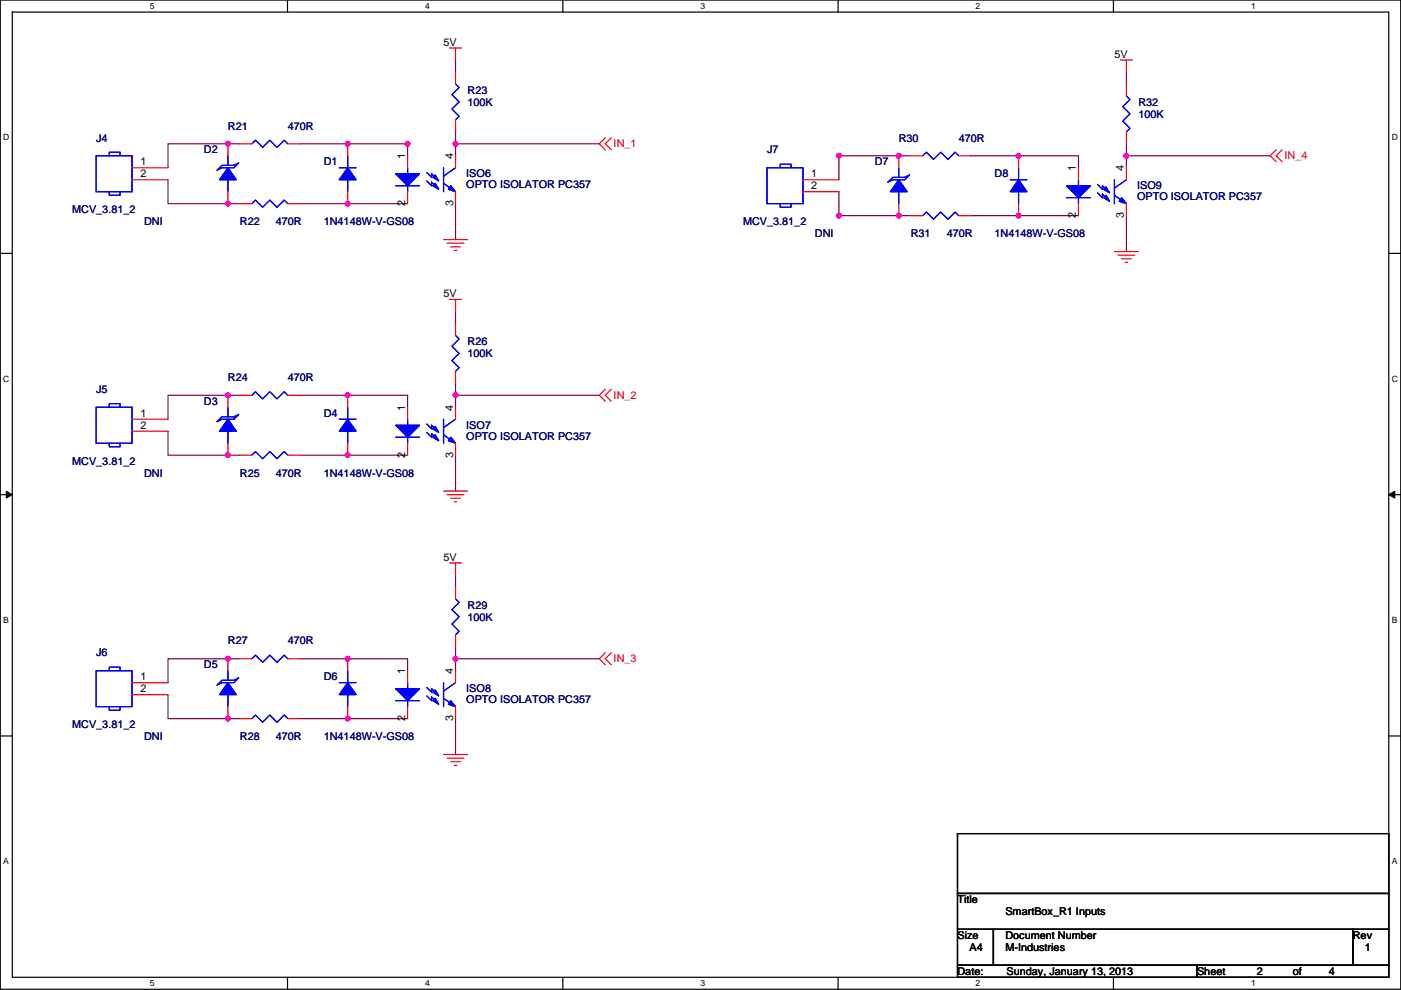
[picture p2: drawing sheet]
<svg xmlns="http://www.w3.org/2000/svg" width="297mm" height="210mm" viewBox="0 0 297 210" stroke-linecap="round" stroke-linejoin="round" font-family="sans-serif">
<path d="M.1 0h296.9v209.8h-296.9zM2.6 2.6h291.8v204.7h-291.8z" fill="none" stroke="#000" stroke-width=".25"/>
<g fill="#fff">
<path d="M31.8 .3h1v2h-1z"/>
<path d="M31.8 207.5h1v2.1h-1z"/>
</g>
<path d="M61 0v2.6M61 207.3v2.5" fill="none" stroke="#000" stroke-width=".25"/>
<g fill="#fff">
<path d="M90.1 .3h1v2h-1z"/>
<path d="M90.1 207.5h1v2.1h-1z"/>
</g>
<path d="M119.3 0v2.6M119.3 207.3v2.5" fill="none" stroke="#000" stroke-width=".25"/>
<g fill="#fff">
<path d="M148.5 .3h1v2h-1z"/>
<path d="M148.5 207.5h1v2.1h-1z"/>
</g>
<path d="M177.7 0v2.6M177.7 207.3v2.5" fill="none" stroke="#000" stroke-width=".25"/>
<g fill="#fff">
<path d="M206.9 .3h1v2h-1z"/>
<path d="M206.9 207.5h1v2.1h-1z"/>
</g>
<path d="M236.1 0v2.6M236.1 207.3v2.5" fill="none" stroke="#000" stroke-width=".25"/>
<g fill="#fff">
<path d="M265.2 .3h1v2h-1z"/>
<path d="M265.2 207.5h1v2.1h-1z"/>
<path d="M.7 28.2h1.3v2h-1.3z"/>
<path d="M295.1 28.2h1.3v2h-1.3z"/>
<path d="M.7 79.3h1.3v2.1h-1.3z"/>
<path d="M295.1 79.3h1.3v2.1h-1.3z"/>
</g>
<path d="M.1 53.7h2.5M294.4 53.7h2.6" fill="none" stroke="#000" stroke-width=".25"/>
<g fill="#fff">
<path d="M.7 130.5h1.2v2h-1.2z"/>
<path d="M295.1 130.5h1.2v2h-1.2z"/>
</g>
<path d="M.1 104.9h2.5M294.4 104.9h2.6" fill="none" stroke="#000" stroke-width=".25"/>
<path d="M1.3 104.2l1.3 .7-1.3 .7zM294.4 104.9l1.3-.7v1.4z" fill="#000" stroke="#000" stroke-width=".21"/>
<g fill="#fff">
<path d="M.7 181.7h1.2v2h-1.2z"/>
<path d="M295.1 181.7h1.2v2h-1.2z"/>
</g>
<path d="M.1 156.1h2.5M294.4 156.1h2.6M203 176.8h91.4v12.7h-91.4zM203 189.5h91.4v7.6h-91.4zM203 197.1h7.6v7.6h-7.6zM210.6 197.1h76.2v7.6h-76.2zM286.8 197.1h7.6v7.6h-7.6zM203 204.7h50.8v2.6h-50.8zM253.8 204.7h40.6v2.6h-40.6z" fill="none" stroke="#000" stroke-width=".25"/>
<g fill="none" stroke="#800040" stroke-width=".25">
<path d="M96.6 12.7v2.6M238.8 15.3v2.5M35.6 38.1v5.1h15.3M50.9 30.5h-15.3v5.1M63.6 30.5h22.8v2.5M96.6 30.5h30.5M96.6 30.5v2.5M96.6 28v2.5M193.1 33h-15.2v5.1M205.8 33h22.9v2.6M238.8 33v2.6M238.8 30.5v2.5"/>
<path d="M238.8 33h30.5M63.6 43.2h22.8M96.6 43.2v7.6M177.9 40.7v5h15.2M205.8 45.7h22.9M238.8 45.7v7.7M96.6 66.1v2.5M35.6 91.5v5h15.3M50.9 83.8h-15.3v5.1M63.6 83.8h22.8v2.6M63.6 96.5h22.8M96.6 83.8h30.5"/>
<path d="M96.6 96.5v7.7M96.6 83.8v2.6M96.6 81.3v2.5M50.9 139.7h-15.3v5.1M63.6 139.7h22.8v2.6M96.6 139.7h30.5M96.6 139.7v2.6M96.6 121.9v2.6M96.6 137.2v2.5M35.6 147.3v5.1h15.3M63.6 152.4h22.8M96.6 152.4v7.6"/>
</g>
<g fill="#f0f" stroke="#f0f" stroke-width=".25">
<circle cx="86.4" cy="30.5" r=".5"/>
<circle cx="73.7" cy="30.5" r=".5"/>
<circle cx="73.7" cy="43.2" r=".5"/>
<circle cx="96.6" cy="30.5" r=".5"/>
<circle cx="48.3" cy="43.2" r=".5"/>
<circle cx="48.3" cy="30.5" r=".5"/>
<circle cx="73.7" cy="83.8" r=".5"/>
<circle cx="73.7" cy="96.5" r=".5"/>
<circle cx="96.6" cy="83.8" r=".5"/>
<circle cx="48.3" cy="96.5" r=".5"/>
<circle cx="48.3" cy="83.8" r=".5"/>
<circle cx="73.7" cy="139.7" r=".5"/>
<circle cx="73.7" cy="152.4" r=".5"/>
<circle cx="96.6" cy="139.7" r=".5"/>
<circle cx="48.3" cy="152.4" r=".5"/>
<circle cx="48.3" cy="139.7" r=".5"/>
<circle cx="215.9" cy="33" r=".5"/>
<circle cx="215.9" cy="45.7" r=".5"/>
<circle cx="190.5" cy="45.7" r=".5"/>
<circle cx="190.5" cy="33" r=".5"/>
<circle cx="238.8" cy="33" r=".5"/>
<circle cx="177.8" cy="45.7" r=".5"/>
<circle cx="177.8" cy="33" r=".5"/>
</g>
<g fill="none" stroke="#f00" stroke-width=".25">
<path d="M95.3 10.2h2.6M96.6 15.3v2.5M96.6 10.2v2.5M237.6 12.7h2.5M238.8 12.7v2.6M238.8 17.8v2.5M28 35.6h7.6M28 38.1h7.6M48.3 30.5v2.5M50.9 30.5h2.5M61 30.5h2.6M73.7 30.5v2.5"/>
<path d="M86.4 33v2.6M96.6 25.4v2.6M96.6 33v2.6M128.3 29.2l-1.2 1.3 1.2 1.3M129.6 29.2l-1.3 1.3 1.3 1.3M170.2 38.1h7.7M190.6 33v2.6M193.1 33h2.5M203.3 33h2.5M216 33v2.6M228.7 35.6v2.5M238.8 28v2.5"/>
<path d="M238.8 35.6v2.5M270.6 31.8l-1.3 1.2 1.3 1.3M271.8 31.8l-1.2 1.2 1.2 1.3M48.3 40.7v2.5M50.9 43.2h2.5M61 43.2h2.6M73.7 40.7v2.5M86.4 40.7v2.5M94 50.8h5.1M94.8 51.6h3.6M95.6 52.3h2M96.3 53.1h.5"/>
<path d="M96.6 40.7v2.5M170.2 40.7h7.7M190.6 43.2v2.5M193.1 45.7h2.5M203.3 45.7h2.5M216 43.2v2.5M228.7 43.2v2.5M236.3 53.4h5.1M237 54.1h3.6M237.8 54.9h2M238.6 55.6h.5M238.8 43.2v2.5"/>
<path d="M95.3 63.5h2.6M96.6 68.6v2.5M96.6 78.8v2.5M96.6 63.5v2.6M28 88.9h7.6M28 91.5h7.6M48.3 94v2.5M48.3 83.8v2.6M50.9 83.8h2.5M50.9 96.5h2.5M61 83.8h2.6M61 96.5h2.6"/>
<path d="M73.7 94v2.5M73.7 83.8v2.6M86.4 86.4v2.5M86.4 94v2.5M96.6 86.4v2.5M96.6 94v2.5M128.3 82.6l-1.2 1.2 1.2 1.3M129.6 82.6l-1.3 1.2 1.3 1.3M94 104.2h5.1M94.8 104.9h3.6M95.3 119.4h2.6M95.6 105.7h2"/>
<path d="M96.3 106.4h.5M96.6 119.4v2.5M48.3 139.7v2.6M50.9 139.7h2.5M61 139.7h2.6M73.7 139.7v2.6M96.6 124.5v2.5M96.6 134.6v2.6M128.3 138.5l-1.2 1.2 1.2 1.3M129.6 138.5l-1.3 1.2 1.3 1.3M28 144.8h7.6M28 147.3h7.6"/>
<path d="M48.3 149.9v2.5M50.9 152.4h2.5M61 152.4h2.6M73.7 149.9v2.5M86.4 142.3v2.5M86.4 149.9v2.5M96.6 142.3v2.5M96.6 149.9v2.5M94 160h5.1M94.8 160.8h3.6M95.6 161.6h2M96.3 162.3h.5"/>
</g>
<g fill="none" stroke="#00f" stroke-width=".25">
<path d="M96.6 17.8l.7 .8-1.5 1.5 1.5 1.5-1.5 1.5 1.5 1.6-.7 .7M20.4 33h7.6v7.7h-7.6zM23.2 33v-.7h2.3v.7M46 36.1l1.1-1h2.5l1-.5-1 1h-2.5zM48.3 38.1v2.6M48.3 33v2.1M53.4 30.5l.8-.8 1.5 1.6 1.5-1.6 1.5 1.6 1.6-1.6 .7 .8M71.9 35.6h3.6M73.7 38.1v2.6M73.7 33v2.6M83.9 39.4h5.1M86.4 39.4v1.3"/>
<path d="M86.4 35.6v1.3M90.5 38.4l1 1v-.8l1 1M90.5 36.6l1 1v-.7l1 1M94 35.6v5.1M94 38.9l2.6 1.8M96.6 35.6l-2.6 1.8M162.6 35.6h7.6v7.6h-7.6zM165.4 35.6v-.8h2.3v.8M188.3 38.6l1-1h2.5l1-.5-1 1h-2.5zM190.6 35.6v2M195.6 33l.8-.7 1.5 1.5 1.5-1.5 1.6 1.5 1.5-1.5 .8 .7M214.2 38.1h3.5"/>
<path d="M216 35.6v2.5M228.7 38.1v1.3M232.7 39.1l1 1.1v-.8l1.1 1M236.3 38.1v5.1M238.8 38.1l-2.5 1.8M238.8 20.3l.8 .8-1.5 1.5 1.5 1.6-1.5 1.5 1.5 1.5-.8 .8M23.2 40.7v.7h2.3v-.7M53.4 43.2l.8-.8 1.5 1.6 1.5-1.6 1.5 1.6 1.6-1.6 .7 .8M165.4 43.2v.8h2.3v-.8M190.6 40.7v2.5M195.6 45.7l.8-.7 1.5 1.5 1.5-1.5 1.6 1.5 1.5-1.5 .8 .7M216 40.7v2.5"/>
<path d="M226.1 41.9h5.1M228.7 41.9v1.3M232.7 40.9l1 1v-.7l1.1 1M236.3 41.4l2.5 1.8M96.6 71.1l.7 .8-1.5 1.5 1.5 1.6-1.5 1.5 1.5 1.5-.7 .8M20.4 86.4h7.6v7.6h-7.6zM23.2 94v.8h2.3v-.8M23.2 86.4v-.8h2.3v.8M46 89.4l1.1-1h2.5l1-.5-1 1h-2.5zM48.3 91.5v2.5M48.3 86.4v2M53.4 83.8l.8-.7 1.5 1.5 1.5-1.5 1.5 1.5 1.6-1.5 .7 .7"/>
<path d="M53.4 96.5l.8-.7 1.5 1.5 1.5-1.5 1.5 1.5 1.6-1.5 .7 .7M71.9 88.9h3.6M73.7 91.5v2.5M73.7 86.4v2.5M83.9 92.7h5.1M86.4 92.7v1.3M86.4 88.9v1.3M90.5 91.7l1 1v-.7l1 1M90.5 89.9l1 1.1v-.8l1 1M94 88.9v5.1M94 92.2l2.6 1.8M96.6 88.9l-2.6 1.8"/>
<path d="M53.4 139.7l.8-.7 1.5 1.5 1.5-1.5 1.5 1.5 1.6-1.5 .7 .7M96.6 127l.7 .8-1.5 1.5 1.5 1.5-1.5 1.6 1.5 1.5-.7 .7M20.4 142.3h7.6v7.6h-7.6zM23.2 149.9v.7h2.3v-.7M23.2 142.3v-.8h2.3v.8M46 145.3l1.1-1h2.5l1-.5-1 1h-2.5zM48.3 147.3v2.6M48.3 142.3v2M53.4 152.4l.8-.7 1.5 1.5 1.5-1.5 1.5 1.5 1.6-1.5 .7 .7M71.9 144.8h3.6M73.7 147.3v2.6M73.7 142.3v2.5"/>
<path d="M83.9 148.6h5.1M86.4 148.6v1.3M86.4 144.8v1.3M90.5 147.6l1 1v-.8l1 1.1M90.5 145.8l1 1v-.7l1 1M94 144.8v5.1M94 148.1l2.6 1.8M96.6 144.8l-2.6 1.8"/>
</g>
<g fill="#00f" stroke="#00f" stroke-width=".25">
<path d="M216 38.1l1.7 2.6h-3.5z" fill-rule="evenodd"/>
<path d="M216 38.1l1.7 2.6h-3.5z" fill-rule="evenodd"/>
<path d="M190.6 38.1l1.7 2.6h-3.5z" fill-rule="evenodd"/>
<path d="M190.6 38.1l1.7 2.6h-3.5z" fill-rule="evenodd"/>
<path d="M226.1 39.4h5.1l-2.5 2.5z" fill-rule="evenodd"/>
<path d="M237.8 41.9l1 1.3-1.5-.5z" fill-rule="evenodd"/>
<path d="M234 41.9l.5-.5 .8 1.3z" fill-rule="evenodd"/>
<path d="M234 40.2l.5-.6 .8 1.3z" fill-rule="evenodd"/>
<path d="M226.1 39.4h5.1l-2.5 2.5z" fill-rule="evenodd"/>
<path d="M237.8 41.9l1 1.3-1.5-.5z" fill-rule="evenodd"/>
<path d="M234 41.9l.5-.5 .8 1.3z" fill-rule="evenodd"/>
<path d="M234 40.2l.5-.6 .8 1.3z" fill-rule="evenodd"/>
<path d="M48.3 35.6l1.8 2.5h-3.6z" fill-rule="evenodd"/>
<path d="M48.3 35.6l1.8 2.5h-3.6z" fill-rule="evenodd"/>
<path d="M73.7 88.9l1.8 2.6h-3.6z" fill-rule="evenodd"/>
<path d="M73.7 88.9l1.8 2.6h-3.6z" fill-rule="evenodd"/>
<path d="M48.3 88.9l1.8 2.6h-3.6z" fill-rule="evenodd"/>
<path d="M48.3 88.9l1.8 2.6h-3.6z" fill-rule="evenodd"/>
<path d="M83.9 90.2h5.1l-2.6 2.5z" fill-rule="evenodd"/>
<path d="M95.6 92.7l1 1.3-1.5-.5z" fill-rule="evenodd"/>
<path d="M91.8 92.7l.5-.5 .7 1.3z" fill-rule="evenodd"/>
<path d="M91.8 91l.5-.6 .7 1.3z" fill-rule="evenodd"/>
<path d="M83.9 90.2h5.1l-2.6 2.5z" fill-rule="evenodd"/>
<path d="M95.6 92.7l1 1.3-1.5-.5z" fill-rule="evenodd"/>
<path d="M91.8 92.7l.5-.5 .7 1.3z" fill-rule="evenodd"/>
<path d="M91.8 91l.5-.6 .7 1.3z" fill-rule="evenodd"/>
<path d="M73.7 144.8l1.8 2.5h-3.6z" fill-rule="evenodd"/>
<path d="M73.7 144.8l1.8 2.5h-3.6z" fill-rule="evenodd"/>
<path d="M48.3 144.8l1.8 2.5h-3.6z" fill-rule="evenodd"/>
<path d="M48.3 144.8l1.8 2.5h-3.6z" fill-rule="evenodd"/>
<path d="M73.7 35.6l1.8 2.5h-3.6z" fill-rule="evenodd"/>
<path d="M73.7 35.6l1.8 2.5h-3.6z" fill-rule="evenodd"/>
<path d="M83.9 146.1h5.1l-2.6 2.5z" fill-rule="evenodd"/>
<path d="M95.6 148.6l1 1.3-1.5-.5z" fill-rule="evenodd"/>
<path d="M91.8 148.6l.5-.5 .7 1.3z" fill-rule="evenodd"/>
<path d="M91.8 146.8l.5-.5 .7 1.3z" fill-rule="evenodd"/>
<path d="M83.9 146.1h5.1l-2.6 2.5z" fill-rule="evenodd"/>
<path d="M95.6 148.6l1 1.3-1.5-.5z" fill-rule="evenodd"/>
<path d="M91.8 148.6l.5-.5 .7 1.3z" fill-rule="evenodd"/>
<path d="M91.8 146.8l.5-.5 .7 1.3z" fill-rule="evenodd"/>
<path d="M83.9 36.9h5.1l-2.6 2.5z" fill-rule="evenodd"/>
<path d="M95.6 39.4l1 1.3-1.5-.5z" fill-rule="evenodd"/>
<path d="M91.8 39.4l.5-.5 .7 1.3z" fill-rule="evenodd"/>
<path d="M91.8 37.6l.5-.5 .7 1.3z" fill-rule="evenodd"/>
<path d="M83.9 36.9h5.1l-2.6 2.5z" fill-rule="evenodd"/>
<path d="M95.6 39.4l1 1.3-1.5-.5z" fill-rule="evenodd"/>
<path d="M91.8 39.4l.5-.5 .7 1.3z" fill-rule="evenodd"/>
<path d="M91.8 37.6l.5-.5 .7 1.3z" fill-rule="evenodd"/>
</g>
<g font-size="2.3">
<text x="94" y="9.7">5V</text>
<text x="236.3" y="12.2">5V</text>
<text x="29.8" y="35.1">1</text>
<text x="85.9" y="33.8" transform="rotate(-90 85.9 33.8)">1</text>
<text x="96.1" y="33.8" transform="rotate(-90 96.1 33.8)">4</text>
<text x="29.8" y="37.6">2</text>
<text x="172" y="37.6">1</text>
<text x="172" y="40.1">2</text>
<text x="228.1" y="36.3" transform="rotate(-90 228.1 36.3)">1</text>
<text x="238.3" y="36.3" transform="rotate(-90 238.3 36.3)">4</text>
<text x="85.9" y="43.7" transform="rotate(-90 85.9 43.7)">2</text>
<text x="96.1" y="43.7" transform="rotate(-90 96.1 43.7)">3</text>
<text x="228.1" y="46.3" transform="rotate(-90 228.1 46.3)">2</text>
<text x="238.3" y="46.3" transform="rotate(-90 238.3 46.3)">3</text>
<text x="94" y="63">5V</text>
<text x="29.8" y="88.4">1</text>
<text x="85.9" y="87.1" transform="rotate(-90 85.9 87.1)">1</text>
<text x="96.1" y="87.1" transform="rotate(-90 96.1 87.1)">4</text>
<text x="29.8" y="90.9">2</text>
<text x="85.9" y="97.1" transform="rotate(-90 85.9 97.1)">2</text>
<text x="96.1" y="97.1" transform="rotate(-90 96.1 97.1)">3</text>
<text x="94" y="118.9">5V</text>
<text x="85.9" y="143" transform="rotate(-90 85.9 143)">1</text>
<text x="96.1" y="143" transform="rotate(-90 96.1 143)">4</text>
<text x="29.8" y="144.3">1</text>
<text x="29.8" y="146.8">2</text>
<text x="85.9" y="153" transform="rotate(-90 85.9 153)">2</text>
<text x="96.1" y="153" transform="rotate(-90 96.1 153)">3</text>
<text x="203" y="191.6">Title</text>
<text x="213.2" y="194.1">SmartBox_R1 Inputs</text>
<text x="203" y="199.2">Size</text>
<text x="205.5" y="201.7">A4</text>
<text x="213.2" y="199.2">Document Number</text>
<text x="213.2" y="201.7">M-Industries</text>
<text x="286.8" y="199.2">Rev</text>
<text x="289.4" y="201.7">1</text>
<text x="203" y="206.8">Date:</text>
<text x="213.4" y="206.8">Sunday, January 13, 2013</text>
<text x="253.8" y="206.8">Sheet</text>
<text x="266.5" y="206.8">2</text>
<text x="274.1" y="206.8">of</text>
<text x="281.7" y="206.8">4</text>
</g>
<g font-size="2.3" fill="#000080">
<text x="99.1" y="19.9">R23</text>
<text x="99.1" y="22.4">100K</text>
<text x="241.4" y="22.4">R32</text>
<text x="48.3" y="27.5">R21</text>
<text x="61" y="27.5">470R</text>
<text x="241.4" y="24.9">100K</text>
<text x="20.4" y="30">J4</text>
<text x="43.2" y="32.6">D2</text>
<text x="68.6" y="35.1">D1</text>
<text x="162.6" y="32.6">J7</text>
<text x="185.5" y="35.1">D7</text>
<text x="190.6" y="30">R30</text>
<text x="203.3" y="30">470R</text>
<text x="98.9" y="37.6">ISO6</text>
<text x="98.9" y="39.9">OPTO ISOLATOR PC357</text>
<text x="210.9" y="37.6">D8</text>
<text x="241.1" y="40.2">ISO9</text>
<text x="15.3" y="45.3">MCV_3.81_2</text>
<text x="30.5" y="47.8">DNI</text>
<text x="50.9" y="47.8">R22</text>
<text x="58.5" y="47.8">470R</text>
<text x="68.6" y="47.8">1N4148W-V-GS08</text>
<text x="157.5" y="47.8">MCV_3.81_2</text>
<text x="241.1" y="42.5">OPTO ISOLATOR PC357</text>
<text x="172.8" y="50.3">DNI</text>
<text x="193.1" y="50.3">R31</text>
<text x="200.7" y="50.3">470R</text>
<text x="210.9" y="50.3">1N4148W-V-GS08</text>
<text x="99.1" y="73.2">R26</text>
<text x="99.1" y="75.7">100K</text>
<text x="20.4" y="83.4">J5</text>
<text x="48.3" y="80.8">R24</text>
<text x="61" y="80.8">470R</text>
<text x="43.2" y="85.9">D3</text>
<text x="68.6" y="88.4">D4</text>
<text x="98.9" y="91">ISO7</text>
<text x="98.9" y="93.3">OPTO ISOLATOR PC357</text>
<text x="15.3" y="98.6">MCV_3.81_2</text>
<text x="30.5" y="101.1">DNI</text>
<text x="50.9" y="101.1">R25</text>
<text x="58.5" y="101.1">470R</text>
<text x="68.6" y="101.1">1N4148W-V-GS08</text>
<text x="99.1" y="129.1">R29</text>
<text x="99.1" y="131.6">100K</text>
<text x="48.3" y="136.7">R27</text>
<text x="61" y="136.7">470R</text>
<text x="20.4" y="139.2">J6</text>
<text x="43.2" y="141.8">D5</text>
<text x="68.6" y="144.3">D6</text>
<text x="98.9" y="146.9">ISO8</text>
<text x="98.9" y="149.1">OPTO ISOLATOR PC357</text>
<text x="15.3" y="154.5">MCV_3.81_2</text>
<text x="30.5" y="157">DNI</text>
<text x="50.9" y="157">R28</text>
<text x="58.5" y="157">470R</text>
<text x="68.6" y="157">1N4148W-V-GS08</text>
</g>
<g font-size="2.3" fill="#f00">
<text x="130.1" y="31.3">IN_1</text>
<text x="272.3" y="33.8">IN_4</text>
<text x="130.1" y="84.6">IN_2</text>
<text x="130.1" y="140.5">IN_3</text>
</g>
<g font-size="1.8">
<text x="31.8" y="1.9">5</text>
<text x="90.1" y="1.9">4</text>
<text x="148.5" y="1.9">3</text>
<text x="206.9" y="1.9">2</text>
<text x="265.2" y="1.9">1</text>
<text x=".7" y="29.8">D</text>
<text x="295.1" y="29.8">D</text>
<text x=".7" y="81">C</text>
<text x="295.1" y="81">C</text>
<text x=".7" y="132.1">B</text>
<text x="295.1" y="132.1">B</text>
<text x=".7" y="183.3">A</text>
<text x="295.1" y="183.3">A</text>
<text x="31.8" y="209.2">5</text>
<text x="90.1" y="209.2">4</text>
<text x="148.5" y="209.2">3</text>
<text x="206.9" y="209.2">2</text>
<text x="265.2" y="209.2">1</text>
</g>
</svg>
